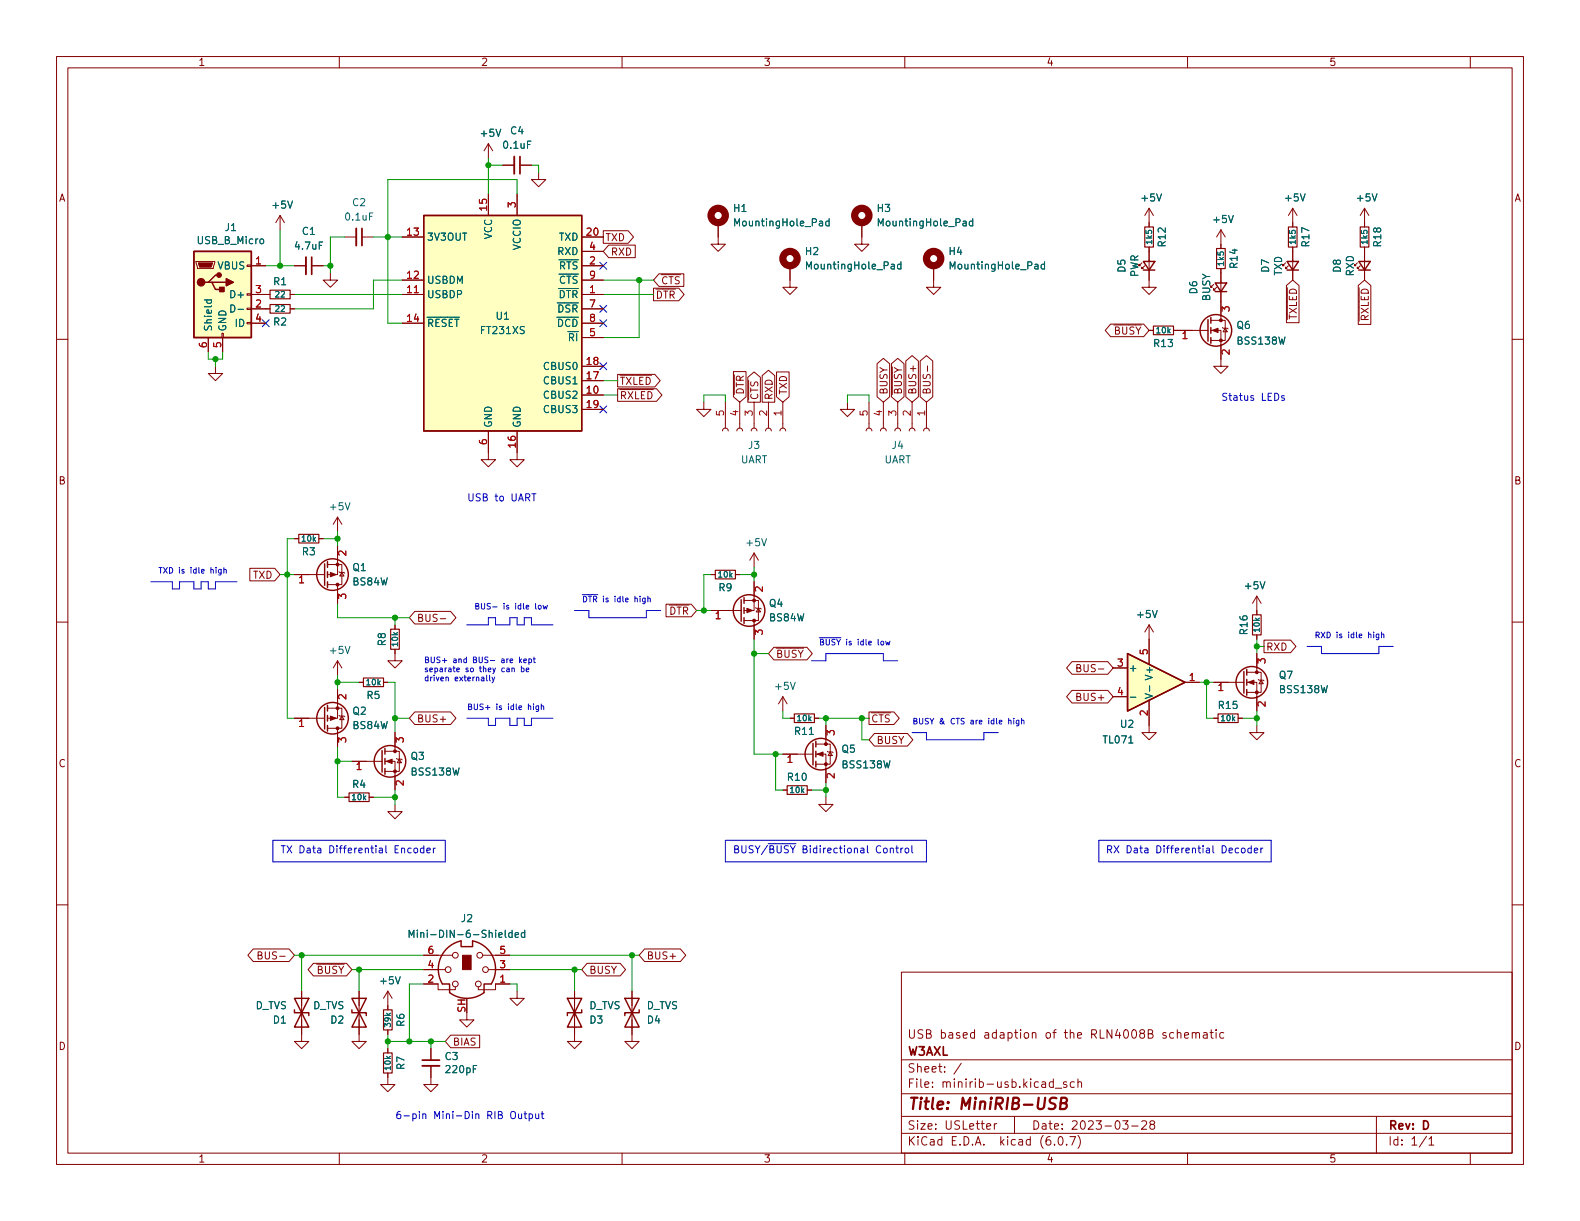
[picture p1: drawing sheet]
<svg xmlns="http://www.w3.org/2000/svg" width="279mm" height="216mm" viewBox="0 0 279 216" stroke-linecap="round" stroke-linejoin="round" font-family="sans-serif">
<g fill="none" stroke="#840000" stroke-width=".18">
<path d="M10 10h259.4v195.9h-259.4zM12 12h255.4v191.9h-255.4zM60 10v2M110 10v2M160 10v2M210 10v2M260 10v2M49.5 38.1l-.7 1.3M49.5 38.1v2.5M49.5 38.1l.8 1.3M86.4 25.4l-.8 1.3M86.4 25.4v2.5"/>
<path d="M86.4 34.3v3.8M86.4 25.4l.7 1.3M88.9 29.2h2M91.4 34.3v3.8M91.9 29.2h2.1M95.2 30.5v1.3h1.3l-1.3 1.2-1.2-1.2h1.2M127 39.4v3.8h1.3l-1.3 1.3-1.3-1.3h1.3M152.4 39.4v3.8h1.3l-1.3 1.3-1.3-1.3h1.3M203.2 36.8l-.8 1.3M203.2 36.8v3.3M203.2 36.8l.8 1.3M228.6 36.8l-.8 1.3"/>
<path d="M228.6 36.8v3.3M228.6 36.8l.8 1.3M241.3 36.8v3.3M241.3 36.8l-.8 1.3M241.3 36.8l.8 1.3M10 60h2M34.7 46.2h3.3v.3l-.3 1h-2.8zM36.8 59.7v2.5M39.2 58.9h.3v.8h-.3zM39.4 59.7v2.5M43.7 57h.7v.3h-.7zM43.7 54.5h.7v.2h-.7z"/>
<path d="M43.7 51.9h.7v.3h-.7zM43.7 46.9h.7v.2h-.7zM44.4 54.6h3.4M44.4 47h2.6M44.4 52.1h3.4M44.4 57.2h2.6M51.3 54.6h.8M51.3 52.1h.8M52.1 47h2M55.1 47h2M58.4 48.3v1.2h1.3l-1.3 1.3-1.3-1.3h1.3M61 41.9h2"/>
<path d="M64 41.9h2M71.1 41.9h3.8M71.1 52.1h3.8M71.1 49.5h3.8M71.1 57.2h3.8M102.9 54.6h3.8M102.9 41.9h3.8M102.9 47h3.8M102.9 52.1h3.8M102.9 49.5h3.8M102.9 57.2h3.8M102.9 44.5h3.8"/>
<path d="M102.9 59.7h3.8M106.7 40.8h4.4l.9 1.1-.9 1.1h-4.4zM107.6 43.3h4.7v2.3h-4.7l-.9-1.1zM115.6 51h4.4l1 1.1-1 1.1h-4.4zM116.5 48.4h4.4v2.2h-4.4l-.9-1.1zM139.7 47v3.8h1.3l-1.3 1.3-1.3-1.3h1.3M165.1 47v3.8h1.3l-1.3 1.3-1.3-1.3h1.3M196.4 57.3h5.8l1 1.1-1 1.1h-5.8l-1-1.1zM201.9 46.5l-.5 .5v-.3v.3h.3M202.4 47l-.5 .5v-.3v.3h.3M203.2 43.7v7.1h1.3l-1.3 1.3-1.3-1.3h1.3M203.2 58.4h.8"/>
<path d="M207.5 58.4h6.1M214.1 58.4h1.8v6.4h1.3l-1.3 1.2-1.3-1.2h1.3M214.1 56.6h2.6v3.6h-2.6M215.1 50.8l-.5 .5v-.2v.2h.3M215.9 40.6v3.3M215.9 47.5v9.1M215.9 40.6l-.8 1.3M215.9 40.6l.8 1.3M216.2 57.9l.1 .1h.7l.2 .2M216.7 58l.3 .7h-.7zM227.3 46.5l-.5 .5v-.3v.3h.3M227.5 50.5l1.1-1 1.1 1v6.6h-2.2z"/>
<path d="M227.8 47l-.5 .5v-.3v.3h.3M228.6 43.7v5.8M240 46.5l-.5 .5v-.3v.3h.3M240.2 50.5l1.1-1 1.1 1v6.9h-2.2zM240.5 47l-.5 .5v-.3v.3h.3M241.3 43.7v5.8M267.4 60h2M38.1 64.8v1.2h1.3l-1.3 1.3-1.3-1.3h1.3M86.4 76.2v5.1h1.2l-1.2 1.3-1.3-1.3h1.3M91.4 76.2v5.1h1.3l-1.3 1.3-1.2-1.3h1.2M102.9 69.9h3.8M102.9 67.3h3.8"/>
<path d="M102.9 64.8h3.8M102.9 72.4h3.8M109.2 68.7h6.9l1 1.2-1 1.1h-6.9zM109.2 66.2h6.6l.9 1.1-.9 1.1h-6.6zM124.5 71.1v1.3h1.2l-1.2 1.3-1.3-1.3h1.3M127.8 76.2l.1-.4 .4-.1 .3 .1 .2 .4M128.3 71.1v4.6M129.7 65.7h2.2v4.5l-1.1 .9-1.1-.9zM130.3 76.2l.2-.4 .3-.1 .4 .1 .1 .4M130.8 71.1v4.6M132.2 66.7l1.1-.9 1.2 .9v4.4h-2.3zM132.8 76.2l.2-.4 .3-.1 .4 .1 .2 .4"/>
<path d="M133.3 71.1v4.6M134.8 66.4l1.1-.9 1.1 .9v4.7h-2.2zM135.4 76.2l.1-.4 .4-.1 .3 .1 .2 .4M135.9 71.1v4.6M137.3 65.8h2.2v4.4l-1.1 .9-1.1-.9zM137.9 76.2l.2-.4 .3-.1 .4 .1 .1 .4M138.4 71.1v4.6M149.9 71.1v1.3h1.2l-1.2 1.3-1.3-1.3h1.3M153.2 76.2l.1-.4 .4-.1 .3 .1 .2 .4M153.7 71.1v4.6M155.1 64.3l1.1-.9 1.1 .9v5.9l-1.1 .9-1.1-.9zM155.7 76.2l.2-.4 .3-.1 .4 .1 .1 .4"/>
<path d="M156.2 71.1v4.6M157.6 64.3l1.1-.9 1.2 .9v5.9l-1.2 .9-1.1-.9zM158.2 76.2l.2-.4 .3-.1 .4 .1 .2 .4M158.7 71.1v4.6M160.2 63.8l1.1-.9 1.1 .9v6.4l-1.1 .9-1.1-.9zM160.8 76.2l.1-.4 .4-.1 .3 .1 .2 .4M161.3 71.1v4.6M162.7 63.8l1.1-.9 1.1 .9v6.4l-1.1 .9-1.1-.9zM163.3 76.2l.2-.4 .3-.1 .4 .1 .1 .4M163.8 71.1v4.6M164 64.7v1M52.1 95.3h.7"/>
<path d="M56.4 95.3h.7M57.9 99.8h2.6v3.6h-2.6M59.7 96.5v5.1h-1.8M59.7 91.4v2.6M59.7 91.4l-.8 1.3M59.7 91.4l.8 1.3M133.3 97.8v2.5M133.3 97.8l-.7 1.3M133.3 97.8l.8 1.3M10 110h2M44.2 100.5h4.4l.9 1.1-.9 1.1h-4.4zM52.1 101.6h5.3"/>
<path d="M59.7 116.8l-.8 1.3M59.7 103.4v3.3M59.7 116.8v2.6M59.7 116.8l.8 1.3M59.9 101.1l.2 .1h.7l.2 .1M60.5 101.2l.3 .7h-.7zM69.8 114.8v2h1.3l-1.3 1.3-1.2-1.3h1.2M69.8 110.5v.8M73.3 108.1h6.4l.9 1.1-.9 1.1h-6.4l-.9-1.1zM77.8 109.4h1M117.8 106.8h4.4l1 1.2-1 1.1h-4.4zM125.7 101.6h.8"/>
<path d="M125.7 108h5.4M130 101.6h.8M131.6 106.2h2.5v3.5h-2.5M133.3 102.9v5.1h-1.7M133.3 109.7v3.3M133.6 107.4l.1 .2h.8l.1 .1M134.1 107.6l.4 .6h-.8zM136.8 114.5h5.9l.9 1.1-.9 1.1h-5.9l-.9-1.1zM189.6 117h6.3l.9 1.1-.9 1.1h-6.3l-1-1.1zM190.4 118.1l.6-.1 .1-.1-.1-.3-.6-.1v1.3h.5l.2-.1v-.3l-.3-.3M196.8 118.1h2.6M203.2 110.5v7"/>
<path d="M203.2 110.5l.8 1.3M203.2 110.5l-.8 1.3M220.5 118.9h2.5v3.5h-2.5M222.2 105.4v3.3M222.2 112.3v.7M222.2 115.6v3.3M222.2 105.4l.8 1.3M222.2 105.4l-.7 1.3M223.5 113.2h4.7l1 1.1-1 1.1h-4.7zM267.4 110h2M52.1 127h5.3M57.9 125.2h2.6v3.6h-2.6"/>
<path d="M59.7 121.9v5.1h-1.8M59.7 128.8v3.3M59.9 126.5l.2 .1h.7l.2 .1M60.5 126.6l.3 .7h-.7zM62.2 134.6h5.4M63.5 120.7h.8M67.8 120.7h.8M68.1 134.6h1.7v5.1M68.1 132.8h2.5v3.6h-2.5M69.8 129.5v3.3M70.1 134.1l.1 .1h.8l.1 .2M70.6 134.2l.4 .7h-.8z"/>
<path d="M73.3 125.9h6.4l.9 1.1-.9 1.1h-6.4l-.9-1.1zM138.4 139.7h.8M138.4 123.2l-.7 1.3M138.4 123.2v2.5M138.4 123.2l.8 1.3M138.4 133.4h5.4M139.7 127h.8M142.7 139.7h.8M144 127h.8M144.3 133.4h1.7v5M144.3 131.6h2.5v3.5h-2.5M146 128.3v3.3"/>
<path d="M146.3 132.8l.1 .2h.8l.1 .1M146.8 133l.4 .6h-.8zM153.7 125.9h4.4l.9 1.1-.9 1.1h-4.4zM154.6 129.7h5.9l.9 1.1-.9 1.1h-5.9l-.9-1.1zM189.6 122.1h6.3l.9 1.1-.9 1.1h-6.3l-1-1.1zM196.8 123.2h2.6M203.2 123.8v5.7h-1.3l1.3 1.3 1.3-1.3h-1.3M209.5 120.7h2.6M214.6 120.7h5.4M214.6 127h.8M218.9 127h.8M220.5 120.7h1.7v5"/>
<path d="M222.2 128.3v1.2h-1.2l1.2 1.3 1.3-1.3h-1.3M222.5 120.1l.1 .2h.8l.1 .1M223 120.3l.4 .6h-.8zM10 160h2M61 141h.7M65.3 141h.7M69.8 142.2v1.3h1.3l-1.3 1.3-1.2-1.3h1.2M146 141v1.2h1.3l-1.3 1.3-1.2-1.3h1.2M267.4 160h2M44.8 167.8h6.3l1 1.1-1 1.1h-6.3l-1-1.1zM45.6 168.9l.6-.1 .1-.1-.1-.3-.6-.1v1.3h.5l.2-.1 .1-.3-.3-.3M53.3 175.3v8.9h1.3l-1.3 1.2-1.2-1.2h1.2"/>
<path d="M55.4 170.3h5.9l.9 1.2-.9 1.1h-5.9l-.9-1.1zM63.5 175.3v8.9h1.3l-1.3 1.2-1.3-1.2h1.3M68.6 175.3v3.3M68.6 175.3l-.8 1.2M68.6 175.3l.7 1.2M74.9 174h2.6v1h3v-.5M74.9 171.5h3.8M74.9 168.9h5.1M82.5 179.1v1.2h1.3l-1.3 1.3-1.2-1.3h1.2M85.3 168.9h4.9M86.4 171.5h3.8M90.2 174h-2.6v1h-3v-.5"/>
<path d="M91.4 175.3v1.2h1.3l-1.3 1.3-1.2-1.3h1.2M101.6 175.3v8.9h1.3l-1.3 1.2-1.3-1.2h1.3M103.8 170.3h5.9l.9 1.2-.9 1.1h-5.9l-.9-1.1zM111.8 175.3v8.9h1.2l-1.2 1.2-1.3-1.2h1.3M114 167.8h6.3l1 1.1-1 1.1h-6.3l-1-1.1zM159.4 171.9h108v32h-108zM68.6 189.7v2.1h1.2l-1.2 1.2-1.3-1.2h1.3M68.6 182.1v.8M68.6 185.4v.8M76.2 188.5v3.3h1.3l-1.3 1.2-1.3-1.2h1.3M76.2 185.4v2.1M79.7 183h5.1v2.3h-5.1l-1-1.1z"/>
<path d="M159.4 197.4h108M159.4 193.4h108M159.4 187.4h108M170 188l-1.3 1.9M174.5 199.2l.7-.2-.1-.3h-.4l-.2 .2v.7h.6M175.8 198.7v1M176.3 198.7h-.3l-.2 .3M179.4 197.4v3M186.3 191.4l-.5-.1-.3 .3v.4l.2 .2h.6M186.3 190.8v1.5M186.6 192.4h1.2M188.6 191.4l-.3-.1-.3 .2 .1 .2 .5 .2v.3h-.6"/>
<path d="M190 191.4l-.5-.1-.2 .3v.4l.1 .2h.6M190.6 191.4l.2-.1 .4 .1 .1 .9M190.6 190.8v1.5M198.5 198.2h1l-.5 .5 .4 .2v.6l-.2 .2h-.4l-.3-.2M200.1 199.1h1.2M201.9 198.3l.6-.1 .2 .1 .1 .3-1 1.1h1M203.6 198.8l-.3-.3 .1-.2 .2-.1h.4l.2 .3-.1 .2-.6 .2-.2 .2 .1 .4 .2 .2 .4-.1 .2-.2-.1-.4-.2-.2M207.5 182.6h-.4l-.3 .3v.4l.2 .2h.5M208.2 182.7l.2-.1h.4v1M208.2 182.1v1.5M209.5 183.1l.7-.2-.1-.3h-.4l-.2 .2v.7h.6M210.8 182.7l.2-.1h.4l.1 1"/>
<path d="M210.8 182.6v1M211.5 182.8l.2-.2h.3l.1 1M212.8 182.6h.6l.1 1M213.5 182.9l-.5 .1a.29 .29 0 0 0-.2 .3 .29 .29 0 0 0 .2 .3l.5-.1M214 182.6h.5M214.2 182.1v1.3l.3 .2M215 182.1v.1M215 182.6v1M216.4 182.6h-.4l-.3 .3v.4l.1 .2h.6M243.4 197.4v6.5M60 203.9v2M110 203.9v2"/>
<path d="M159.4 200.4h108M160 203.9v2M186.5 202.3v.2M187.3 201h.2a.81 .81 0 0 1 .6 .6 .81 .81 0 0 1-.3 .8l-.2 .1a.81 .81 0 0 1-.6-.6 .81 .81 0 0 1 .3-.9zM188.6 202.3v.2M189.2 201h1l-.7 1.5M190.6 200.8a1.72 1.72 0 0 1 0 2.2M210 203.9v2M252.3 200.9l-1.3 1.9M252.7 201.4l.4-.4v1.5M252.7 202.5h.8M260 203.9v2"/>
<circle cx="79.2" cy="171.5" r=".51"/>
<circle cx="80.5" cy="168.9" r=".51"/>
<circle cx="80.5" cy="174" r=".51"/>
<circle cx="84.6" cy="174" r=".51"/>
<circle cx="84.8" cy="168.9" r=".51"/>
<circle cx="85.9" cy="171.5" r=".51"/>
</g>
<path d="M186.8 194.2a.85 .85 0 0 0-1 .1 .45 .45 0 0 0 .1 .8l.4 .1a.49 .49 0 0 1 .4 .5 .49 .49 0 0 1-.5 .4l-.8-.1M187.6 195.1l.8-.1a.46 .46 0 0 0 .3-.5 .46 .46 0 0 0-.3-.4h-.7l-.3 2h.8a.53 .53 0 0 0 .4-.5 .53 .53 0 0 0-.4-.5" fill="none" stroke="#840000" stroke-width=".4"/>
<g fill="none" stroke="#840000" stroke-width=".2">
<path d="M47.8 53.8h3.5v1.6h-3.5zM47.8 51.3h3.5v1.5h-3.5zM202.4 40.1h1.6v3.6h-1.6zM204 57.7h3.5v1.5h-3.5zM215.1 43.9h1.6v3.6h-1.6zM227.8 40.1h1.6v3.6h-1.6zM240.5 40.1h1.6v3.6h-1.6zM52.8 94.5h3.6v1.5h-3.6zM64.3 119.9h3.5v1.5h-3.5zM69.1 111.3h1.5v3.5h-1.5zM126.5 100.8h3.5v1.6h-3.5zM221.5 108.7h1.5v3.6h-1.5z"/>
<path d="M139.2 138.9h3.5v1.6h-3.5zM140.5 126.2h3.5v1.6h-3.5zM215.4 126.2h3.5v1.6h-3.5zM61.7 140.2h3.6v1.5h-3.6zM67.8 178.6h1.5v3.5h-1.5zM67.8 186.2h1.5v3.5h-1.5z"/>
</g>
<g fill="none" stroke="#840000" stroke-width=".25">
<path d="M74.9 38.1h28v38.1h-28zM34.3 44.5h10.1v15.2h-10.1zM36.8 49.9h.7l.6 1.3h1.3M37.5 49.9h2.5M38.7 48.6h-.6l-1.3 1.3h-.6M202.2 46.2h2l-1 1.6zM202.2 47.8h2M213.6 56.5v3.8M214.1 56.1v1.1M214.1 57.9v1M214.1 59.7v1M214.9 50h2l-1 1.6z"/>
<path d="M214.9 51.6h2M227.6 46.2h2l-1 1.6zM227.6 47.8h2M240.3 46.2h2l-1 1.6zM240.3 47.8h2M57.4 99.7v3.8M57.9 99.3v1M57.9 101.1v1M57.9 102.9v1M131.1 106v3.9M131.6 105.7v1M131.6 107.4v1.1"/>
<path d="M131.6 109.2v1M199.4 115.6l10.1 5.1-10.1 5zM220 118.7v3.9M220.5 118.4v1M57.4 125.1v3.8M57.9 124.7v1M57.9 126.5v1M57.9 128.3v1M67.6 132.7v3.8M68.1 132.3v1.1M68.1 134.1v1M68.1 135.9v1"/>
<path d="M143.8 131.4v3.9M144.3 131.1v1M144.3 132.8v1.1M144.3 134.6v1M220.5 120.1v1.1M220.5 121.9v1M52.1 178.6v.5h2.5v.5M52.1 176.5l2.5 5.1h-2.5l2.5-5.1zM62.2 178.6v.5h2.6v.5M62.2 176.5l2.6 5.1h-2.6l2.6-5.1zM78.9 167.9l1-.9 1.6-.6v1h2.1v-1a5 5 0 0 1 3.3 7.6h-1.3v1.5a5.1 5.1 0 0 1-6.1 0v-1.5h-1.3a5.1 5.1 0 0 1 .7-6.1zM100.3 176.5h2.6l-2.6 5.1h2.6z"/>
<path d="M102.9 178.6v.5h-2.6v.5M110.5 176.5h2.5l-2.5 5.1h2.5zM113 178.6v.5h-2.5v.5"/>
<circle cx="215" cy="58.4" r="2.79"/>
<circle cx="58.8" cy="101.6" r="2.79"/>
<circle cx="132.5" cy="107.9" r="2.79"/>
<circle cx="58.8" cy="127" r="2.79"/>
<circle cx="69" cy="134.6" r="2.79"/>
<circle cx="145.2" cy="133.3" r="2.79"/>
<circle cx="221.4" cy="120.6" r="2.79"/>
</g>
<g fill="none" stroke="#840000" stroke-width="1.3">
<circle cx="127" cy="38.1" r="1.27"/>
<circle cx="152.4" cy="38.1" r="1.27"/>
<circle cx="139.7" cy="45.7" r="1.27"/>
<circle cx="165.1" cy="45.7" r="1.27"/>
</g>
<g fill="none" stroke="#006464" stroke-width=".18">
<path d="M146.6 39.2l-.3-.1-.3 .2 .1 .6h.5M146.6 38.7v1.2M172 39.2l-.3-.1-.3 .2 .1 .6h.5M172 38.7v1.2M36.1 53h1.3M36.6 53v.4l.2 .2 .5-.1v-.5M40.8 53.9a.64 .64 0 0 1 .7 .6 .64 .64 0 0 1-.7 .7zM159.3 46.8l-.3-.1-.3 .3 .1 .5h.5M159.3 46.3v1.3M184.7 46.8l-.3-.1-.3 .3 .1 .5h.5M184.7 46.3v1.3M199.9 123.3h1"/>
<path d="M203.3 121.3v.9M72.4 165.8v-1.3l.4 .9 .4-.9v1.3M91.1 165.3l.6-.1-.1-.2-.3-.1-.2 .2 .1 .6h.4M92.8 165l-.4-.1-.2 .2 .1 .6h.5M92.8 164.5v1.3"/>
</g>
<path d="M90.9 27.7v3M54.1 45.5v3M63 40.4v3M74.7 188.5h3" fill="none" stroke="#840000" stroke-width=".33"/>
<path d="M91.9 27.7v3M55.1 45.5v3M64 40.4v3M74.7 187.5h3" fill="none" stroke="#840000" stroke-width=".3"/>
<g fill="#840000" stroke="#840000" stroke-width=".18">
<path d="M214.4 58.4l1-.4v.8z"/>
<path d="M81.8 168.9h1.5v2.6h-1.5z"/>
<path d="M68.3 134.6l1-.4v.8z"/>
<path d="M144.5 133.4l1-.4v.7z"/>
<path d="M132.1 107.6l1 .4-1 .3z"/>
<path d="M220.7 120.7l1-.4v.7z"/>
<path d="M58.4 101.2l1 .4-1 .4z"/>
<path d="M58.4 126.6l1 .4-1 .4z"/>
<path d="M35.1 46.5h2.5l-.3 .7h-2z"/>
<circle cx="215.9" cy="60.2" r=".25"/>
<circle cx="215.9" cy="56.6" r=".25"/>
<circle cx="69.8" cy="136.4" r=".25"/>
<circle cx="69.8" cy="132.8" r=".25"/>
<circle cx="146" cy="135.1" r=".25"/>
<circle cx="146" cy="131.6" r=".25"/>
<circle cx="133.3" cy="106.2" r=".25"/>
<circle cx="133.3" cy="109.7" r=".25"/>
<circle cx="222.2" cy="122.4" r=".25"/>
<circle cx="222.2" cy="118.9" r=".25"/>
<circle cx="59.7" cy="99.8" r=".25"/>
<circle cx="59.7" cy="103.4" r=".25"/>
<circle cx="59.7" cy="125.2" r=".25"/>
<circle cx="59.7" cy="128.8" r=".25"/>
</g>
<g fill="#ffffc2" stroke="#ffffc2" stroke-width=".18">
<path d="M199.4 115.6l10.1 5.1-10.1 5z"/>
<path d="M74.9 38.1h28v38.1h-28z"/>
<path d="M34.3 44.5h10.1v15.2h-10.1z"/>
</g>
<g fill="#840000" stroke="#840000" stroke-width=".25">
<path d="M40 49.3l1.3 .6-1.3 .6z"/>
<path d="M38.9 50.8h.7v.8h-.7z"/>
<circle cx="35.6" cy="49.9" r=".63"/>
<circle cx="38.7" cy="48.6" r=".38"/>
</g>
<g fill="none" stroke="#0000c2" stroke-width=".18">
<path d="M227.1 70h-.3l-.2 .1 .1 .2 .4 .1v.3h-.5M94.1 87.3h.7M94.4 87.3v1.3M26.7 102.9h3.8v1.2h1.2v-1.2h2.6v1.2h1.3v-1.2h1.2v1.2h1.3v-1.2h3.8M38.2 100.3v.1M38.2 100.7v.6M39.1 100.7v.8l-.2 .2-.2-.1M39.1 100.7h-.3l-.2 .2 .1 .4h.4M39.6 100.8l.4-.1v.6M39.6 100.3v1M82.5 110.5h3.9v-1.3h1.2v1.3h2.6v-1.3h1.2v1.3h1.3v-1.3h1.3v1.3h3.8M85.1 119.8h.4l.1 .6"/>
<path d="M85.6 120l-.5 .2 .1 .2 .4-.1M86.1 119.4v.9l.1 .1M86.6 119.4v.9l.1 .1M87 119.7l.2 .7M87.5 119.7l-.5 1M90.5 118.2h.4l.1 .6M90.5 118.1v.7M91.9 116.2v1M92 116.8l.2 .4M92.2 118.2l.3-.1 .2 .2-.1 .4h-.4M92.2 117.8v1M92.2 116.5l-.3 .4"/>
<path d="M92.6 116.8l.5-.1v-.1l-.3-.1-.2 .2 .1 .4h.4M93.1 118.5l.4-.1v-.2l-.3-.1-.1 .2v.4h.4M93.5 116.6l.3-.1 .2 .2-.1 .4h-.4M93.5 116.5v1M94.3 116.5h.4M94.4 116.2v.8l.3 .2M94.7 106.7v.9l.1 .1M95.2 107.1l.2-.1 .3 .1-.1 .5h-.4zM96 107l.2 .7 .2-.5 .2 .5 .2-.7M101.6 108h2.5v1.2h10.2v-1.2h2.5M114.6 105.9l.3-.1 .1 .6M143.5 116.8h2.5v-1.2h10.2v1.2h2.5"/>
<path d="M156.6 113.4l.2 .6 .2-.4 .2 .4 .2-.6M231.1 114.3h2.6v1.3h10.1v-1.3h2.6M242.9 111.8v.1M242.9 112.1v.7M243.8 112.1v.8l-.2 .2h-.2M243.8 112.2l-.3-.1-.2 .2 .1 .4h.4M244.3 112.2h.4v.6M244.3 111.8v1M82.5 127h3.9v1.3h1.2v-1.3h2.6v1.3h1.2v-1.3h1.3v1.3h1.3v-1.3h3.8M93.4 124.9h.4l.1 .6M94.3 124.5v.1M94.3 124.8v.7"/>
<path d="M95.2 124.8v.8l-.1 .2h-.3M95.2 124.9l-.2-.1-.2 .2 .1 .4h.3M95.7 124.9h.4v.6M95.7 124.5v1M161.3 129.5h2.5v1.3h10.2v-1.3h2.5M178.4 127.4h.3l.1 .6M178.4 127v1M179.3 127v.1M179.3 127.4v.6M180.2 127.4v.8l-.2 .2-.3-.1M180.2 127.4h-.3l-.2 .1 .1 .5h.4M180.7 127.4h.3l.1 .6"/>
<path d="M180.7 127v1M48.3 148.6h30.4v3.8h-30.4zM72.7 150h-.4l-.2 .2 .1 .5h.5M73.3 150h.3l.3 .2v.4l-.3 .2-.3-.1-.1-.1zM74.9 150h-.3l-.3 .2 .2 .5h.4M74.9 149.5v1.3M75.5 150.4l.6-.1-.1-.3h-.3l-.2 .1 .1 .6h.4M76.6 150v.8M77 150l-.4 .2M128.3 148.6h35.5v3.8h-35.5zM158.4 150h.5M158.6 149.5v1.1l.3 .2"/>
<path d="M159.3 150v.8M159.7 150l-.4 .2M160.2 150h.3l.2 .2v.4l-.2 .2-.3-.1-.2-.1zM161.2 149.5v1.1l.2 .2M194.3 148.6h30.5v3.8h-30.5zM195.9 150.2l.6-.1 .1-.1-.1-.3-.6-.2v1.3M196.2 150.2l.4 .6M197 149.5l.9 1.3M197.9 149.5l-.9 1.3M223 150v.8M223.3 150l-.3 .2M90.5 196.6l.1-.1a.43 .43 0 0 1 .6 .5v.4a.42 .42 0 0 1-.5 .4 .42 .42 0 0 1-.4-.4v-.4z"/>
<path d="M91.7 197l.1 .7 .3 .1 .1-.1M92.2 197v.8M92.7 197h.4M92.8 196.5v1.1l.3 .2M93.6 197h.3l.3 .2-.1 .5h-.5M93.6 197v1.2M94.7 197l.1 .7 .3 .1 .2-.1M95.3 197v.8M95.7 197h.5M95.9 196.5v1.1l.3 .2"/>
</g>
<g fill="none" stroke="#009600" stroke-width=".18">
<path d="M86.4 27.9v6.4M86.4 29.2h2.5M91.4 34.3v-2.5h-22.8v25.4h2.5M94 29.2h1.2v1.3M47 47h5.1M49.5 40.6v6.4M52.1 52.1h19M57.1 47h1.3M61 41.9h-2.6v6.4M66 41.9h5.1M71.1 49.5h-5.1v5.1h-13.9M106.7 49.5h8.9"/>
<path d="M106.7 52.1h8.9M113 49.5v10.2h-6.3M36.8 62.2v1.3h2.6v-1.3M38.1 63.5v1.3M106.7 69.9h2.5M106.7 67.3h2.5M124.5 71.1v-1.2h3.8v1.2M149.9 71.1v-1.2h3.8v1.2M52.1 95.3h-1.3v31.7h1.3M57.1 95.3h2.6M59.7 94v2.5M49.5 101.6h2.6"/>
<path d="M59.7 106.7v2.5h12.7M59.7 119.4v2.5M69.8 109.2v1.3M123.2 108h2.5M125.7 101.6h-1.2v6.4M130.8 101.6h2.5M133.3 113v20.4h5.1M133.3 100.3v2.6M133.3 115.6h2.6M222.2 113v2.6M222.2 114.3h1.3M59.7 132.1v8.9h1.3"/>
<path d="M59.7 134.6h2.5M59.7 120.7h3.8M68.6 120.7h1.2v8.8M69.8 139.7v2.5M69.8 127h2.6M137.2 133.4v6.3h1.2M138.4 125.7v1.3h1.3M143.5 139.7h2.5M144.8 127h8.9M146 127v1.3M146 138.4v2.6M152.4 127v3.8h1.3"/>
<path d="M212.1 120.7h2.5M213.4 120.7v6.3h1.2M219.7 127h2.5M222.2 125.7v2.6M66 141h3.8M52.1 168.9h22.8M53.3 168.9v6.4M62.2 171.5h12.7M63.5 171.5v3.8M74.9 174h-2.5v10.2M90.2 171.5h12.7M90.2 168.9h22.8"/>
<path d="M90.2 174h1.2v1.3M101.6 171.5v3.8M111.8 168.9v6.4M68.6 184.2h10.1M68.6 182.9v2.5M76.2 184.2v1.2"/>
</g>
<path d="M46.4 56.5l1.2 1.3M47.6 56.5l-1.2 1.3M106.1 56.5l1.2 1.3M106.1 54l1.2 1.2M106.1 46.4l1.2 1.2M107.3 56.5l-1.2 1.3M107.3 54l-1.2 1.2M107.3 46.4l-1.2 1.2M106.1 71.8l1.2 1.2M106.1 64.2l1.2 1.2M107.3 71.8l-1.2 1.2M107.3 64.2l-1.2 1.2" fill="none" stroke="#000084" stroke-width=".18"/>
<g fill="#009600" stroke="#009600" stroke-width=".18">
<circle cx="101.6" cy="171.5" r=".46"/>
<circle cx="72.4" cy="184.2" r=".46"/>
<circle cx="68.6" cy="184.2" r=".46"/>
<circle cx="76.2" cy="184.2" r=".46"/>
<circle cx="111.8" cy="168.9" r=".46"/>
<circle cx="69.8" cy="141" r=".46"/>
<circle cx="63.5" cy="171.5" r=".46"/>
<circle cx="53.3" cy="168.9" r=".46"/>
<circle cx="59.7" cy="134.6" r=".46"/>
<circle cx="69.8" cy="109.2" r=".46"/>
<circle cx="50.8" cy="101.6" r=".46"/>
<circle cx="59.7" cy="120.7" r=".46"/>
<circle cx="69.8" cy="127" r=".46"/>
<circle cx="146" cy="139.7" r=".46"/>
<circle cx="146" cy="127" r=".46"/>
<circle cx="137.2" cy="133.4" r=".46"/>
<circle cx="133.3" cy="115.6" r=".46"/>
<circle cx="124.5" cy="108" r=".46"/>
<circle cx="133.3" cy="101.6" r=".46"/>
<circle cx="38.1" cy="63.5" r=".46"/>
<circle cx="59.7" cy="95.3" r=".46"/>
<circle cx="222.2" cy="127" r=".46"/>
<circle cx="222.2" cy="114.3" r=".46"/>
<circle cx="213.4" cy="120.7" r=".46"/>
<circle cx="152.4" cy="127" r=".46"/>
<circle cx="113" cy="49.5" r=".46"/>
<circle cx="58.4" cy="47" r=".46"/>
<circle cx="49.5" cy="47" r=".46"/>
<circle cx="68.6" cy="41.9" r=".46"/>
<circle cx="86.4" cy="29.2" r=".46"/>
</g>
<text font-size="2.8" fill="#840000" x="160.4" y="196.2">Title: MiniRIB-USB</text>
<g font-size="2.1" fill="#840000">
<text x="160.4" y="183.6">USB based adaption of the RLN4008B schematic</text>
<text x="160.4" y="189.7">Sheet: /</text>
<text x="160.4" y="186.7">W3AXL</text>
<text x="160.4" y="192.4">File: minirib-usb.kicad_sch</text>
<text x="160.4" y="202.5">KiCad E.D.A. kicad (6.0.7)</text>
<text x="160.4" y="199.7">Size: USLetter</text>
<text x="182.4" y="199.7">Date: 2023-03-28</text>
<text x="245.4" y="199.7">Rev: D</text>
<text x="245.4" y="202.5">Id: 1/1</text>
</g>
<g font-size="1.8" fill="#840000">
<text x="35" y="11.6">1</text>
<text x="85" y="11.6">2</text>
<text x="135" y="11.6">3</text>
<text x="185" y="11.6">4</text>
<text x="235" y="11.6">5</text>
<text x="10.3" y="35.6">A</text>
<text x="267.7" y="35.6">A</text>
<text x="107" y="42.6">TXD</text>
<text x="107.9" y="45.2">RXD</text>
<text x="115.9" y="52.8">~{DTR}</text>
<text x="116.8" y="50.3">~{CTS}</text>
<text x="195.6" y="59.1">~{BUSY}</text>
<text x="229.3" y="58" transform="rotate(-90 229.3 58)">~{TXLED}</text>
<text x="242" y="58.2" transform="rotate(-90 242 58.2)">~{RXLED}</text>
<text x="109.5" y="70.6">~{RXLED}</text>
<text x="109.5" y="68">~{TXLED}</text>
<text x="131.5" y="69.8" transform="rotate(-90 131.5 69.8)">~{DTR}</text>
<text x="134.1" y="70.8" transform="rotate(-90 134.1 70.8)">~{CTS}</text>
<text x="136.6" y="70.8" transform="rotate(-90 136.6 70.8)">RXD</text>
<text x="139.2" y="69.8" transform="rotate(-90 139.2 69.8)">TXD</text>
<text x="156.9" y="69.8" transform="rotate(-90 156.9 69.8)">BUSY</text>
<text x="159.5" y="69.8" transform="rotate(-90 159.5 69.8)">~{BUSY}</text>
<text x="162" y="69.8" transform="rotate(-90 162 69.8)">BUS+</text>
<text x="164.6" y="69.8" transform="rotate(-90 164.6 69.8)">BUS-</text>
<text x="10.3" y="85.7">B</text>
<text x="267.7" y="85.7">B</text>
<text x="44.7" y="102.3">TXD</text>
<text x="73.7" y="109.9">BUS-</text>
<text x="116.9" y="108.7">~{DTR}</text>
<text x="137.2" y="116.3">~{BUSY}</text>
<text x="191.3" y="118.8">BUS-</text>
<text x="223.8" y="115">RXD</text>
<text x="190.8" y="123.9">BUS+</text>
<text x="73.7" y="127.7">BUS+</text>
<text x="154" y="127.7">~{CTS}</text>
<text x="154.9" y="131.5">BUSY</text>
<text x="10.3" y="135.6">C</text>
<text x="267.7" y="135.6">C</text>
<text x="46.5" y="169.6">BUS-</text>
<text x="54.7" y="172.2">~{BUSY}</text>
<text x="104.1" y="172.2">BUSY</text>
<text x="114.3" y="169.6">BUS+</text>
<text x="10.3" y="185.7">D</text>
<text x="80" y="184.9">BIAS</text>
<text x="267.7" y="185.7">D</text>
<text x="35" y="205.6">1</text>
<text x="85" y="205.6">2</text>
<text x="135" y="205.6">3</text>
<text x="185" y="205.6">4</text>
<text x="235" y="205.6">5</text>
</g>
<g font-size="1.8" fill="#006464">
<text x="90.3" y="23.7">C4</text>
<text x="85.1" y="24.2">+5V</text>
<text x="89.1" y="26.3">0.1uF</text>
<text x="202" y="35.6">+5V</text>
<text x="227.4" y="35.6">+5V</text>
<text x="240.1" y="35.6">+5V</text>
<text x="39.8" y="40.8">J1</text>
<text x="48.3" y="36.9">+5V</text>
<text x="53.5" y="41.5">C1</text>
<text x="61.2" y="39">0.1uF</text>
<text x="62.4" y="36.4">C2</text>
<text x="129.8" y="37.5">H1</text>
<text x="130.3" y="40">MountingHole_Pad</text>
<text x="155.2" y="37.5">H3</text>
<text x="155.7" y="40">MountingHole_Pad</text>
<text x="214.7" y="39.4">+5V</text>
<text x="35" y="43.2">USB_B_Micro</text>
<text x="38.5" y="47.6">VBUS</text>
<text x="52.3" y="44.1">4.7uF</text>
<text x="75.4" y="42.5">3V3OUT</text>
<text x="87" y="42.3" transform="rotate(-90 87 42.3)">VCC</text>
<text x="92.1" y="44.2" transform="rotate(-90 92.1 44.2)">VCCIO</text>
<text x="97.4" y="47.6">~{RTS}</text>
<text x="98.6" y="45.1">RXD</text>
<text x="98.8" y="42.5">TXD</text>
<text x="142.5" y="45.1">H2</text>
<text x="143" y="47.6">MountingHole_Pad</text>
<text x="167.9" y="45.1">H4</text>
<text x="168.4" y="47.6">MountingHole_Pad</text>
<text x="206.1" y="43.5" transform="rotate(-90 206.1 43.5)">R12</text>
<text x="218.8" y="47.3" transform="rotate(-90 218.8 47.3)">R14</text>
<text x="231.5" y="43.5" transform="rotate(-90 231.5 43.5)">R17</text>
<text x="244.2" y="43.5" transform="rotate(-90 244.2 43.5)">R18</text>
<text x="41.1" y="52.7">D+</text>
<text x="48.4" y="50.4">R1</text>
<text x="75.4" y="52.7">USBDP</text>
<text x="75.4" y="50.2">USBDM</text>
<text x="97.4" y="52.7">~{DTR}</text>
<text x="97.4" y="50.2">~{CTS}</text>
<text x="199" y="48.1" transform="rotate(-90 199 48.1)">D5</text>
<text x="201.3" y="49.1" transform="rotate(-90 201.3 49.1)">PWR</text>
<text x="211.7" y="51.9" transform="rotate(-90 211.7 51.9)">D6</text>
<text x="214" y="53.3" transform="rotate(-90 214 53.3)">BUSY</text>
<text x="224.4" y="48.1" transform="rotate(-90 224.4 48.1)">D7</text>
<text x="226.7" y="48.8" transform="rotate(-90 226.7 48.8)">TXD</text>
<text x="237.1" y="48.1" transform="rotate(-90 237.1 48.1)">D8</text>
<text x="239.4" y="48.9" transform="rotate(-90 239.4 48.9)">RXD</text>
<text x="37.5" y="58.7" transform="rotate(-90 37.5 58.7)">Shield</text>
<text x="40" y="58.7" transform="rotate(-90 40 58.7)">GND</text>
<text x="41.6" y="55.2">D-</text>
<text x="41.7" y="57.8">ID</text>
<text x="48.4" y="57.5">R2</text>
<text x="75.4" y="57.8">~{RESET}</text>
<text x="85.2" y="59.1">FT231XS</text>
<text x="87.8" y="56.5">U1</text>
<text x="97.2" y="57.8">~{DCD}</text>
<text x="97.3" y="55.2">~{DSR}</text>
<text x="218.7" y="58.1">Q6</text>
<text x="96.4" y="65.4">CBUS0</text>
<text x="99.2" y="60.3">~{RI}</text>
<text x="204.1" y="61.3">R13</text>
<text x="218.9" y="60.9">BSS138W</text>
<text x="96.4" y="70.5">CBUS2</text>
<text x="96.4" y="67.9">CBUS1</text>
<text x="87" y="75.7" transform="rotate(-90 87 75.7)">GND</text>
<text x="92.1" y="75.7" transform="rotate(-90 92.1 75.7)">GND</text>
<text x="96.4" y="73">CBUS3</text>
<text x="130.9" y="81.9">UART</text>
<text x="132.4" y="79.4">J3</text>
<text x="156.3" y="81.9">UART</text>
<text x="157.8" y="79.4">J4</text>
<text x="58.5" y="90.2">+5V</text>
<text x="53.5" y="98.2">R3</text>
<text x="62.4" y="101">Q1</text>
<text x="132.1" y="96.6">+5V</text>
<text x="62.4" y="103.5">BS84W</text>
<text x="127.1" y="104.5">R9</text>
<text x="136.1" y="107.3">Q4</text>
<text x="220.3" y="104.2">+5V</text>
<text x="136.1" y="109.9">BS84W</text>
<text x="201.2" y="109.3">+5V</text>
<text x="220.6" y="112.1" transform="rotate(-90 220.6 112.1)">R16</text>
<text x="58.5" y="115.6">+5V</text>
<text x="68.2" y="114.2" transform="rotate(-90 68.2 114.2)">R8</text>
<text x="199.5" y="118.7">+</text>
<text x="203.8" y="119.8" transform="rotate(-90 203.8 119.8)">V+</text>
<text x="64.9" y="123.6">R5</text>
<text x="137.2" y="122">+5V</text>
<text x="203.8" y="123.7" transform="rotate(-90 203.8 123.7)">V-</text>
<text x="215.5" y="125.3">R15</text>
<text x="226.2" y="120">Q7</text>
<text x="226.4" y="122.6">BSS138W</text>
<text x="62.4" y="126.4">Q2</text>
<text x="62.4" y="128.9">BS84W</text>
<text x="140.6" y="129.9">R11</text>
<text x="195.2" y="131.4">TL071</text>
<text x="198.2" y="128.7">U2</text>
<text x="72.7" y="134.3">Q3</text>
<text x="72.9" y="137.1">BSS138W</text>
<text x="148.9" y="133.1">Q5</text>
<text x="149.1" y="135.9">BSS138W</text>
<text x="62.4" y="139.3">R4</text>
<text x="139.3" y="138">R10</text>
<text x="74.2" y="165.8">Mini-DIN-6-Shielded</text>
<text x="81.6" y="163">J2</text>
<text x="45.1" y="178.4">D_TVS</text>
<text x="55.3" y="178.4">D_TVS</text>
<text x="67.4" y="174">+5V</text>
<text x="104.1" y="178.4">D_TVS</text>
<text x="114.3" y="178.4">D_TVS</text>
<text x="48.4" y="181">D1</text>
<text x="58.5" y="181">D2</text>
<text x="71.5" y="181.5" transform="rotate(-90 71.5 181.5)">R6</text>
<text x="104.3" y="181">D3</text>
<text x="114.5" y="181">D4</text>
<text x="71.5" y="189.1" transform="rotate(-90 71.5 189.1)">R7</text>
<text x="78.7" y="187.4">C3</text>
<text x="79" y="189.7">220pF</text>
</g>
<g font-size="1.8" fill="#a90000">
<text x="72" y="41.7">13</text>
<text x="86.1" y="37.2" transform="rotate(-90 86.1 37.2)">15</text>
<text x="91.2" y="36.7" transform="rotate(-90 91.2 36.7)">3</text>
<text x="103.8" y="41.7">20</text>
<text x="45.2" y="46.7">1</text>
<text x="104.3" y="46.7">2</text>
<text x="104.3" y="44.2">4</text>
<text x="45.2" y="51.8">3</text>
<text x="72" y="51.8">11</text>
<text x="72" y="49.3">12</text>
<text x="104.3" y="51.8">1</text>
<text x="104.3" y="49.3">9</text>
<text x="45.2" y="54.4">2</text>
<text x="45.2" y="56.9">4</text>
<text x="72" y="56.9">14</text>
<text x="104.3" y="59.4">5</text>
<text x="104.3" y="54.4">7</text>
<text x="104.3" y="56.9">8</text>
<text x="209.1" y="59.9">1</text>
<text x="217.4" y="55.1" transform="rotate(-90 217.4 55.1)">3</text>
<text x="36.6" y="61.5" transform="rotate(-90 36.6 61.5)">6</text>
<text x="39.1" y="61.5" transform="rotate(-90 39.1 61.5)">5</text>
<text x="103.8" y="64.5">18</text>
<text x="217.4" y="62.7" transform="rotate(-90 217.4 62.7)">2</text>
<text x="103.8" y="69.6">10</text>
<text x="103.8" y="67.1">17</text>
<text x="103.8" y="72.1">19</text>
<text x="128" y="73.5" transform="rotate(-90 128 73.5)">5</text>
<text x="130.6" y="73.5" transform="rotate(-90 130.6 73.5)">4</text>
<text x="133.1" y="73.5" transform="rotate(-90 133.1 73.5)">3</text>
<text x="135.6" y="73.5" transform="rotate(-90 135.6 73.5)">2</text>
<text x="138.2" y="73.5" transform="rotate(-90 138.2 73.5)">1</text>
<text x="153.4" y="73.5" transform="rotate(-90 153.4 73.5)">5</text>
<text x="156" y="73.5" transform="rotate(-90 156 73.5)">4</text>
<text x="158.5" y="73.5" transform="rotate(-90 158.5 73.5)">3</text>
<text x="161" y="73.5" transform="rotate(-90 161 73.5)">2</text>
<text x="163.6" y="73.5" transform="rotate(-90 163.6 73.5)">1</text>
<text x="86.1" y="78.6" transform="rotate(-90 86.1 78.6)">6</text>
<text x="91.2" y="79.1" transform="rotate(-90 91.2 79.1)">16</text>
<text x="61.2" y="98.3" transform="rotate(-90 61.2 98.3)">2</text>
<text x="52.8" y="103.1">1</text>
<text x="61.2" y="105.9" transform="rotate(-90 61.2 105.9)">3</text>
<text x="134.9" y="104.6" transform="rotate(-90 134.9 104.6)">2</text>
<text x="126.5" y="109.5">1</text>
<text x="134.9" y="112.3" transform="rotate(-90 134.9 112.3)">3</text>
<text x="197.6" y="117.9">3</text>
<text x="202.9" y="115.7" transform="rotate(-90 202.9 115.7)">5</text>
<text x="223.8" y="117.3" transform="rotate(-90 223.8 117.3)">3</text>
<text x="61.2" y="123.7" transform="rotate(-90 61.2 123.7)">2</text>
<text x="197.6" y="122.9">4</text>
<text x="210.3" y="120.4">1</text>
<text x="215.4" y="122.2">1</text>
<text x="223.8" y="125" transform="rotate(-90 223.8 125)">2</text>
<text x="52.8" y="128.5">1</text>
<text x="61.2" y="131.3" transform="rotate(-90 61.2 131.3)">3</text>
<text x="71.4" y="131.3" transform="rotate(-90 71.4 131.3)">3</text>
<text x="147.6" y="130" transform="rotate(-90 147.6 130)">3</text>
<text x="202.9" y="126.5" transform="rotate(-90 202.9 126.5)">2</text>
<text x="63" y="136.1">1</text>
<text x="139.2" y="134.9">1</text>
<text x="147.6" y="137.7" transform="rotate(-90 147.6 137.7)">2</text>
<text x="71.4" y="138.9" transform="rotate(-90 71.4 138.9)">2</text>
<text x="75.7" y="173.7">2</text>
<text x="75.7" y="171.2">4</text>
<text x="75.7" y="168.7">6</text>
<text x="88.4" y="173.7">1</text>
<text x="88.4" y="171.2">3</text>
<text x="88.4" y="168.7">5</text>
<text x="82.3" y="179" transform="rotate(-90 82.3 179)">SH</text>
</g>
<g font-size="1.8" fill="#0000c2">
<text x="215.9" y="70.9">Status LEDs</text>
<text x="82.5" y="88.6">USB to UART</text>
<text x="49.5" y="150.9">TX Data Differential Encoder</text>
<text x="129.5" y="150.9">BUSY/~{BUSY} Bidirectional Control</text>
<text x="199.4" y="150.9">RX Data Differential Decoder</text>
<text x="69.8" y="197.9">6-pin Mini-Din RIB Output</text>
</g>
<g font-size="1.4" fill="#006464">
<text x="203.7" y="43.1" transform="rotate(-90 203.7 43.1)">1k5</text>
<text x="216.4" y="46.9" transform="rotate(-90 216.4 46.9)">1k5</text>
<text x="229.1" y="43.1" transform="rotate(-90 229.1 43.1)">1k5</text>
<text x="241.8" y="43.1" transform="rotate(-90 241.8 43.1)">1k5</text>
<text x="48.7" y="52.6">22</text>
<text x="48.7" y="55.1">22</text>
<text x="204.6" y="58.9">10k</text>
<text x="53.4" y="95.8">10k</text>
<text x="127.1" y="102.1">10k</text>
<text x="222.8" y="111.7" transform="rotate(-90 222.8 111.7)">10k</text>
<text x="70.4" y="114.2" transform="rotate(-90 70.4 114.2)">10k</text>
<text x="64.9" y="121.2">10k</text>
<text x="141.1" y="127.5">10k</text>
<text x="216" y="127.5">10k</text>
<text x="62.3" y="141.5">10k</text>
<text x="139.8" y="140.2">10k</text>
<text x="69.1" y="181.5" transform="rotate(-90 69.1 181.5)">39k</text>
<text x="69.1" y="189.1" transform="rotate(-90 69.1 189.1)">10k</text>
</g>
<g font-size="1.4" fill="#0000c2">
<text x="27.9" y="101.4">TXD is idle high</text>
<text x="83.8" y="107.7">BUS- is idle low</text>
<text x="102.9" y="106.5">~{DTR} is idle high</text>
<text x="232.4" y="112.8">RXD is idle high</text>
<text x="74.9" y="117.2">BUS+ and BUS- are kept</text>
<text x="74.9" y="118.8">separate so they can be</text>
<text x="144.8" y="114.1">~{BUSY} is idle low</text>
<text x="74.9" y="120.4">driven externally</text>
<text x="82.5" y="125.5">BUS+ is idle high</text>
<text x="161.3" y="128.1">BUSY &amp; CTS are idle high</text>
</g>
</svg>
